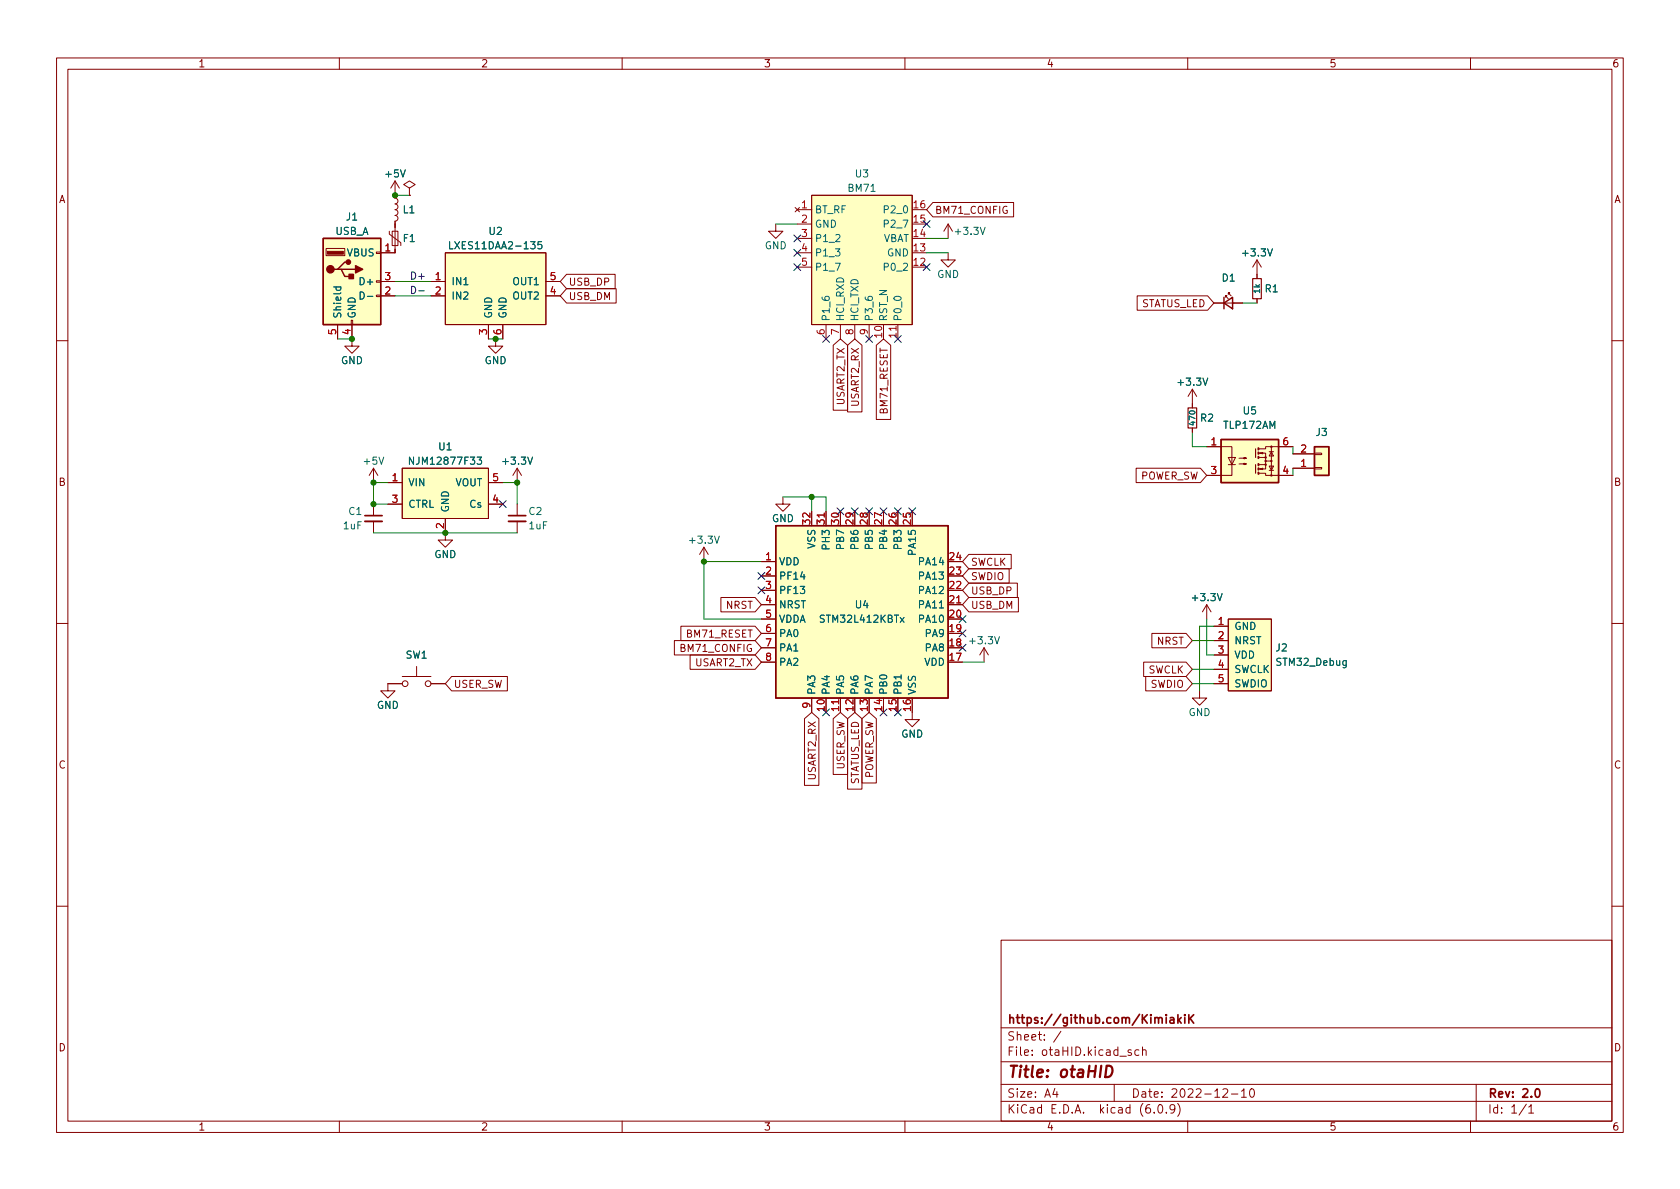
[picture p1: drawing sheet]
<svg xmlns="http://www.w3.org/2000/svg" width="297mm" height="210mm" viewBox="0 0 297 210" stroke-linecap="round" stroke-linejoin="round" font-family="sans-serif">
<g fill="none" stroke="#840000" stroke-width=".18">
<path d="M10 10.2h277v190.1h-277zM12 12.2h273v186.1h-273zM60 10.2v2M110 10.2v2M160 10.2v2M210 10.2v2M260 10.2v2M69.8 32l.1 3 .3 .2 .2 .4-.2 .3-.3 .2 .3 .1 .2 .3-.2 .4-.3 .2 .4 .2v.4l-.1 .3-.3 .1 .3 .1 .2 .4-.2 .4-.3 .1-.1 5.6h-2.5M69.8 32l-.7 1.3M69.8 32l.8 1.3M72.4 33.3l1-.7-1-.6-1 .6 1 .7v1.2M72.4 34.5h.1"/>
<path d="M137.2 39.6v1.3h1.2l-1.2 1.3-1.3-1.3h1.3M140.6 36.7l.8 .8M141 37.1h2.5M141 39.6h2.5M141.4 36.7l-.8 .8M143.5 34.5h17.8v22.9h-17.8zM164.9 35.8h14.3v2.5h-14.3l-1.1-1.2zM167.6 39.6l-.7 1.3M167.6 39.6v2.6M167.6 39.6l.8 1.3M57.7 43.9h3.3v1.3h-3.3zM59.7 57.4v2.5"/>
<path d="M62.1 56.6h.3v.8h-.3zM62.2 57.4v3.8h1.3l-1.3 1.3-1.2-1.3h1.2M66.5 52.2h.8v.2h-.8zM66.5 49.7h.8v.2h-.8zM66.5 44.6h.8v.2h-.8zM67.3 49.8h2.5M67.3 52.3h2.5M68.8 40.9v.5l2.1 1.5v.5M69.3 40.9h1.1v2.5h-1.1zM76.2 49.8h2.5M76.2 52.3h2.5M78.7 44.7h17.8v12.7h-17.8z"/>
<path d="M86.4 57.4v2.5M87.6 59.9v1.3h1.3l-1.3 1.3-1.2-1.3h1.2M88.9 57.4v2.5M96.5 49.8h2.6M96.5 52.3h2.6M100.2 51h8.7v2.6h-8.7l-1.1-1.3zM100.2 48.5h8.6v2.5h-8.6l-1.1-1.2zM141 42.2h2.5M141 44.7h2.5M141 47.2h2.5M146 57.4v2.5M148.6 57.4v2.5"/>
<path d="M151.1 57.4v2.5M153.7 57.4v2.5M158.7 57.4v2.5M167.6 44.7v1.3h1.3l-1.3 1.2-1.2-1.2h1.2M201.1 52.3h12.4l1.1 1.3-1.1 1.3h-12.4zM214.6 53.6h5.1M216.7 52.6v-.3h.2h-.2l.5 .5M217.2 52.1v-.3h.2h-.2l.5 .5M222.2 46v3.3M222.2 52.8v.8M222.2 46l-.7 1.2M222.2 46l.8 1.2"/>
<path d="M10 60.2h2M147.3 61l1.3-1.1 1.3 1.1v11.5h-2.6zM149.9 61l1.2-1.1 1.3 1.1v11.8h-2.5zM154.9 61l1.3-1.1 1.3 1.1v13.2h-2.6zM210.8 68.8l-.7 1.3M210.8 68.8v3.3M210.8 75.7v.7M210.8 68.8l.8 1.3M213.4 79h4.4v5.1h-4.4M224.4 79.9h.8M224.8 79.9l.4 .7h-.8zM224.8 79v5.1"/>
<path d="M228.6 79h-4.8v.4h-1.2M285 60.2h2M66 82.8v2.5M66 89.1v2.1M66 92.2v2M66 82.8l-.7 1.3M66 82.8l.8 1.3M68.6 85.3h2.5M68.6 89.1h2.5M71.1 82.8h15.3v8.9h-15.3zM78.7 91.7v3.8h1.3l-1.3 1.3-1.2-1.3h1.2M86.4 85.3h2.5"/>
<path d="M86.4 89.1h2.5M91.4 82.8v2.5M91.4 89.1v2.1M91.4 92.2v2M91.4 82.8l-.7 1.3M91.4 82.8l.8 1.3M124.5 96.8l-.8 1.2M124.5 96.8v2.5M124.5 96.8l.7 1.2M134.6 99.3h2.6M138.4 87.9v1.2h1.3l-1.3 1.3-1.2-1.3h1.2M146 90.4v2.6"/>
<path d="M171.3 98h7.5v2.6h-7.5l-1.1-1.3zM200.9 82.8h11.3l1.2 1.3-1.2 1.2h-11.3zM217.2 80.9h1.2l-.6 1.3zM217.2 82.2h1.2M219.1 82h1.2l-.3 .2v-.3l.3 .1M219.1 81h1.2l-.3 .1v-.2l.3 .1M222.6 80.1h1.2v.8M222.6 83.7h1.2v.4h4.8M222.6 80.9h1.2v1.3h-1.2M222.8 82.9l.5-.1v.3zM222.8 80.1l.5-.1v.3zM223.8 82.2v.7h-1.2"/>
<path d="M223.8 81.5h1M224.4 82.4h.8l-.4 .8zM224.4 83.2h.8M228.6 82.8h3.8M228.6 80.3h3.8M232.4 80.1h1.3v.3h-1.3zM232.4 82.7h1.3v.2h-1.3zM10 110.2h2M71.1 119.6h5.1M73.7 117.9v1.7M79.9 119.6h9.8v2.6h-9.8l-1.2-1.3zM119.2 113.3h14.3l1.1 1.2-1.1 1.3h-14.3z"/>
<path d="M120.4 110.7h13.1l1.1 1.3-1.1 1.3h-13.1zM122 115.8h11.5l1.1 1.3-1.1 1.3h-11.5zM127.5 105.7h6l1.1 1.2-1.1 1.3h-6zM134.6 101.8h2.6M134.6 106.9h2.6M134.6 104.4h2.6M134.6 109.5h2.6M134.6 112h2.6M134.6 114.5h2.6M134.6 117.1h2.6M167.6 106.9h2.6M171.3 100.6h7.1v2.5h-7.1l-1.1-1.3z"/>
<path d="M171.3 105.7h8.8v2.5h-8.8l-1.1-1.3zM171.3 103.1h8.6v2.6h-8.6l-1.1-1.3zM174 114.5l-.8 1.3M174 114.5v2.6M174 114.5l.8 1.3M202.2 117.1h7.5l1.1 1.3-1.1 1.2h-7.5zM202.6 119.6h7.1l1.1 1.3-1.1 1.3h-7.1zM203.7 112h6l1.1 1.3-1.1 1.2h-6zM213.4 106.9l-.8 1.3M213.4 106.9v2.6M213.4 106.9l.7 1.3M214.6 110.7h2.6"/>
<path d="M214.6 113.3h2.6M214.6 115.8h2.6M214.6 118.4h2.6M217.2 109.5h7.6v12.7h-7.6zM285 110.2h2M71.1 120.9h-2.5v1.3h1.2l-1.2 1.2-1.3-1.2h1.3M76.2 120.9h2.5M142.2 127.1l1.3-1.1 1.3 1.1v11.8h-2.6zM143.5 123.4v2.6M147.3 127.1l1.3-1.1 1.3 1.1v9.8h-2.6zM148.6 123.4v2.6M149.9 127.1l1.2-1.1 1.3 1.1v12.4h-2.5z"/>
<path d="M152.4 127.1l1.3-1.1 1.2 1.1v11.4h-2.5zM161.3 126v1.2h1.3l-1.3 1.3-1.3-1.3h1.3M212.1 122.2v1.2h1.3l-1.3 1.3-1.3-1.3h1.3M214.6 120.9h2.6M10 160.2h2M177 166.3h108v32h-108zM285 160.2h2M60 198.3v2M110 198.3v2M160 198.3v2M177 194.8h108M177 191.8h108"/>
<path d="M177 187.8h108M177 181.8h108M186.5 192.5l-.4 1h1M186.9 193v1M187.6 182.4l-1.3 1.9M197 191.8v3M200 185.7l-.4-.1-.2 .2 .1 .3 .5 .1v.4h-.6M201.4 185.7l-.5-.1-.3 .3v.4l.2 .3h.6M202 185.8l.2-.2 .4 .1v.9M202 185.1v1.5M204.1 196.7v.1M204.9 195.4l.2-.1a.81 .81 0 0 1 .6 .7 .81 .81 0 0 1-.3 .8h-.2a.81 .81 0 0 1-.6-.6 .81 .81 0 0 1 .3-.8z"/>
<path d="M206.2 196.7v.1M207.7 196l-.3 .3h-.3l-.2-.3 .1-.6 .4-.1 .2 .2a.99 .99 0 0 1-.3 1.3h-.3M208.2 195.1a1.72 1.72 0 0 1 0 2.3M210 198.3v2M216.2 192.7l.6-.2 .2 .2 .1 .3-1 1h1M217.7 193.5h1.2M219.5 193l.4-.5v1.5M219.5 194h.9M221.1 192.7l.2-.2a.81 .81 0 0 1 .6 .7 .81 .81 0 0 1-.3 .8h-.2a.81 .81 0 0 1-.3-1.3zM260 198.3v2M261 191.8v6.5M269.9 195.3l-1.3 1.9"/>
<path d="M270.3 195.8l.4-.5v1.5M270.3 196.8h.9"/>
<circle cx="224.8" cy="79" r=".13"/>
<circle cx="223.8" cy="82.2" r=".13"/>
<circle cx="223.8" cy="80.9" r=".13"/>
<circle cx="223.8" cy="81.5" r=".13"/>
<circle cx="224.8" cy="81.5" r=".13"/>
<circle cx="224.8" cy="84.1" r=".13"/>
<circle cx="71.6" cy="120.9" r=".51"/>
<circle cx="75.7" cy="120.9" r=".51"/>
</g>
<g fill="none" stroke="#840000" stroke-width=".3">
<path d="M64.5 91.2h3.1M89.9 91.2h3.1M208.3 179.4v1.5M208.8 179.9l-.5 .6M209.5 179.4v.2M209.5 179.9v1M210.2 179.4v1.5M211.1 179.4l-.9 .9M206.9 180h.6l.1 .9M207.6 180.3l-.5 .1a.29 .29 0 0 0-.3 .2 .29 .29 0 0 0 .3 .3h.5M208.4 180.4l.4 .5M210.4 180.1l.7 .8"/>
<path d="M271.6 192.6l.2-.1a.82 .82 0 0 1 .6 .7 .82 .82 0 0 1-.3 .8h-.2a.81 .81 0 0 1-.6-.6 .81 .81 0 0 1 .3-.8z"/>
</g>
<path d="M195.7 188.5h.4a1.08 1.08 0 0 1 .6 1 1.08 1.08 0 0 1-.8 1h-.5z" fill="none" stroke="#840000" stroke-width=".4"/>
<g fill="#ffffc2" stroke="#ffffc2" stroke-width=".18">
<path d="M217.2 109.5h7.6v12.7h-7.6z"/>
<path d="M78.7 44.7h17.8v12.7h-17.8z"/>
<path d="M143.5 34.5h17.8v22.9h-17.8z"/>
<path d="M137.2 93h30.4v30.4h-30.4z"/>
<path d="M57.1 42.2h10.2v15.2h-10.2z"/>
<path d="M232.4 79h2.5v5.1h-2.5z"/>
<path d="M71.1 82.8h15.3v8.9h-15.3z"/>
<path d="M215.9 77.7h10.2v7.6h-10.2z"/>
</g>
<path d="M59 50.7h1.3M59.5 50.7l-.1 .4 .3 .2 .5-.1v-.5M63.7 51.6a.64 .64 0 0 1 .7 .7 .64 .64 0 0 1-.7 .6zM79.5 42.7v1.3h.6M95.8 42.7h-.6l-.1 .6 .2-.1 .4 .1 .1 .2v.4l-.2 .1-.5-.1M73.1 80.8v1.3l-.7-1.3v1.3M84.4 80.8h.8l-.5 .5 .4 .1v.6l-.2 .1-.5-.1M159.2 109.2l.6 .8M159.8 109.2l-.6 .8" fill="none" stroke="#006464" stroke-width=".18"/>
<path d="M57.1 42.2h10.2v15.2h-10.2zM59.7 47.6h.6l.7 1.3h1.2M60.3 47.6h2.6M61.6 46.3h-.6l-1.3 1.3h-.6M216.4 53.6l1.5-1v2zM216.4 52.6v2M215.9 77.7h10.2v7.6h-10.2zM232.4 79h2.5v5.1h-2.5zM137.2 93h30.4v30.4h-30.4z" fill="none" stroke="#840000" stroke-width=".25"/>
<path d="M64.5 92.2h3.1M89.9 92.2h3.1" fill="none" stroke="#840000" stroke-width=".33"/>
<g fill="#840000" stroke="#840000" stroke-width=".25">
<path d="M62.9 47l1.2 .6-1.2 .7z"/>
<path d="M61.7 48.5h.8v.8h-.8z"/>
<circle cx="58.4" cy="47.6" r=".63"/>
<circle cx="61.6" cy="46.3" r=".38"/>
</g>
<path d="M57.9 44.4h2.8v.6h-2.8z" fill="#840000" stroke="#840000" stroke-width=".18"/>
<path d="M221.5 49.3h1.5v3.5h-1.5zM210.1 72.1h1.5v3.6h-1.5zM222 79.4v1.5M222 82.2v1.5" fill="none" stroke="#840000" stroke-width=".2"/>
<path d="M222.5 79.2v.3M222.5 83.6v.2M222.5 82.8v.3M222.5 80.8v.2M222.5 80v.3M222.5 82v.3" fill="none" stroke="#840000" stroke-width=".36"/>
<path d="M72.8 50.6a.64 .64 0 0 1 .7 .7 .64 .64 0 0 1-.7 .6zM74 51.4h1" fill="none" stroke="#0f0f0f" stroke-width=".18"/>
<g fill="none" stroke="#009600" stroke-width=".18">
<path d="M69.8 34.5h2.6M137.2 39.6h3.8M59.7 59.9h2.5M69.8 49.8h6.4M69.8 52.3h6.4M86.4 59.9h2.5M163.8 44.7h3.8M163.8 42.2h3.8M219.7 53.6h2.5M210.8 76.4v2.6h2.6M228.6 79v1.3M66 94.2h25.4"/>
<path d="M68.6 85.3h-2.6v3.8h2.6M88.9 85.3h2.5v3.8M134.6 99.3h-10.1v10.2h10.1M138.4 87.9h7.6v2.5M143.5 87.9v2.5M228.6 82.8v1.3M170.2 117.1h3.8M210.8 118.4h3.8M210.8 113.3h3.8M213.4 109.5v6.3h1.2M214.6 110.7h-2.5v11.5M210.8 120.9h3.8"/>
</g>
<g fill="none" stroke="#000084" stroke-width=".18">
<path d="M163.2 39l1.2 1.2M164.4 39l-1.2 1.2M140.4 41.5l1.2 1.3M140.4 46.6l1.2 1.2M140.4 44.1l1.2 1.2M141.6 41.5l-1.2 1.3M141.6 44.1l-1.2 1.2M141.6 46.6l-1.2 1.2M145.4 59.3l1.3 1.2M146.7 59.3l-1.3 1.2M153.1 59.3l1.2 1.2M154.3 59.3l-1.2 1.2"/>
<path d="M158.1 59.3l1.3 1.2M159.4 59.3l-1.3 1.2M163.2 46.6l1.2 1.2M164.4 46.6l-1.2 1.2M88.3 88.5l1.2 1.3M89.5 88.5l-1.2 1.3M148 89.8l1.2 1.2M149.2 89.8l-1.2 1.2M150.5 89.8l1.2 1.2M151.7 89.8l-1.2 1.2M153.1 89.8l1.2 1.2M154.3 89.8l-1.2 1.2"/>
<path d="M155.6 89.8l1.2 1.2M156.8 89.8l-1.2 1.2M158.1 89.8l1.3 1.2M159.4 89.8l-1.3 1.2M160.7 89.8l1.2 1.2M161.9 89.8l-1.2 1.2M134 101.2l1.2 1.3M134 103.8l1.2 1.2M135.2 103.8l-1.2 1.2M135.2 101.2l-1.2 1.3M169.6 108.9l1.2 1.2M169.6 111.4l1.2 1.2"/>
<path d="M169.6 113.9l1.2 1.3M170.8 111.4l-1.2 1.2M170.8 113.9l-1.2 1.3M170.8 108.9l-1.2 1.2M145.4 125.4l1.3 1.2M146.7 125.4l-1.3 1.2M155.6 125.4l1.2 1.2M156.8 125.4l-1.2 1.2M158.1 125.4l1.3 1.2M159.4 125.4l-1.3 1.2"/>
</g>
<g fill="#009600" stroke="#009600" stroke-width=".18">
<circle cx="143.5" cy="87.9" r=".46"/>
<circle cx="91.4" cy="85.3" r=".46"/>
<circle cx="124.5" cy="99.3" r=".46"/>
<circle cx="66" cy="89.1" r=".46"/>
<circle cx="78.7" cy="94.2" r=".46"/>
<circle cx="87.6" cy="59.9" r=".46"/>
<circle cx="62.2" cy="59.9" r=".46"/>
<circle cx="69.8" cy="34.5" r=".46"/>
<circle cx="66" cy="85.3" r=".46"/>
</g>
<text font-size="2.8" fill="#840000" x="178" y="190.6">Title: otaHID</text>
<g font-size="2.1" fill="#840000">
<text x="178" y="184">Sheet: /</text>
<text x="178" y="181">https://github.com/KimiakiK</text>
<text x="178" y="186.7">File: otaHID.kicad_sch</text>
<text x="178" y="196.9">KiCad E.D.A. kicad (6.0.9)</text>
<text x="178" y="194.1">Size: A4</text>
<text x="200" y="194.1">Date: 2022-12-10</text>
<text x="263" y="194.1">Rev: 2.0</text>
<text x="263" y="196.9">Id: 1/1</text>
</g>
<g font-size="1.8" fill="#840000">
<text x="35" y="11.9">1</text>
<text x="85" y="11.9">2</text>
<text x="135" y="11.9">3</text>
<text x="185" y="11.9">4</text>
<text x="235" y="11.9">5</text>
<text x="285" y="11.9">6</text>
<text x="10.3" y="35.9">A</text>
<text x="285.3" y="35.9">A</text>
<text x="165.3" y="37.8">BM71_CONFIG</text>
<text x="100.5" y="53">USB_DM</text>
<text x="100.5" y="50.5">USB_DP</text>
<text x="201.6" y="54.3">STATUS_LED</text>
<text x="149.3" y="71.7" transform="rotate(-90 149.3 71.7)">USART2_TX</text>
<text x="151.9" y="71.9" transform="rotate(-90 151.9 71.9)">USART2_RX</text>
<text x="156.9" y="73" transform="rotate(-90 156.9 73)">BM71_RESET</text>
<text x="10.3" y="85.9">B</text>
<text x="201.4" y="84.8">POWER_SW</text>
<text x="285.3" y="85.9">B</text>
<text x="171.6" y="100">SWCLK</text>
<text x="128.4" y="107.7">NRST</text>
<text x="171.6" y="102.6">SWDIO</text>
<text x="171.6" y="107.7">USB_DM</text>
<text x="171.6" y="105.1">USB_DP</text>
<text x="121.6" y="112.7">BM71_RESET</text>
<text x="120.6" y="115.3">BM71_CONFIG</text>
<text x="122.9" y="117.8">USART2_TX</text>
<text x="202.9" y="119.1">SWCLK</text>
<text x="204.6" y="114">NRST</text>
<text x="80.2" y="121.6">USER_SW</text>
<text x="203.4" y="121.6">SWDIO</text>
<text x="10.3" y="135.9">C</text>
<text x="144.2" y="137.9" transform="rotate(-90 144.2 137.9)">USART2_RX</text>
<text x="149.3" y="136.2" transform="rotate(-90 149.3 136.2)">USER_SW</text>
<text x="154.4" y="137.9" transform="rotate(-90 154.4 137.9)">POWER_SW</text>
<text x="285.3" y="135.9">C</text>
<text x="151.9" y="139" transform="rotate(-90 151.9 139)">STATUS_LED</text>
<text x="10.3" y="185.9">D</text>
<text x="285.3" y="185.9">D</text>
<text x="35" y="199.9">1</text>
<text x="85" y="199.9">2</text>
<text x="135" y="199.9">3</text>
<text x="185" y="199.9">4</text>
<text x="235" y="199.9">5</text>
<text x="285" y="199.9">6</text>
</g>
<g font-size="1.8" fill="#006464">
<text x="68.3" y="31.4">+5V</text>
<text x="150" y="33.9">BM71</text>
<text x="151.3" y="31.4">U3</text>
<text x="59.2" y="41.5">USB_A</text>
<text x="61.2" y="39">J1</text>
<text x="71.3" y="37.7">L1</text>
<text x="86.5" y="41.5">U2</text>
<text x="144" y="37.7">BT_RF</text>
<text x="144" y="40.3">GND</text>
<text x="156.7" y="40.3">P2_7</text>
<text x="156.7" y="37.7">P2_0</text>
<text x="169.1" y="41.5">+3.3V</text>
<text x="61.4" y="45.3">VBUS</text>
<text x="71.3" y="42.8">F1</text>
<text x="80.2" y="44.1">LXES11DAA2-135</text>
<text x="135.2" y="44.1">GND</text>
<text x="144" y="42.8">P1_2</text>
<text x="144" y="45.3">P1_3</text>
<text x="144" y="47.9">P1_7</text>
<text x="156" y="42.8">VBAT</text>
<text x="156.7" y="47.9">P0_2</text>
<text x="156.9" y="45.3">GND</text>
<text x="219.9" y="45.3">+3.3V</text>
<text x="64" y="50.4">D+</text>
<text x="64.4" y="53">D-</text>
<text x="79.8" y="50.4">IN1</text>
<text x="79.8" y="53">IN2</text>
<text x="90.8" y="53">OUT2</text>
<text x="90.8" y="50.4">OUT1</text>
<text x="165.7" y="49.1">GND</text>
<text x="216.1" y="49.8">D1</text>
<text x="223.7" y="51.7">R1</text>
<text x="60.3" y="56.4" transform="rotate(-90 60.3 56.4)">Shield</text>
<text x="62.9" y="56.4" transform="rotate(-90 62.9 56.4)">GND</text>
<text x="87" y="56.4" transform="rotate(-90 87 56.4)">GND</text>
<text x="89.5" y="56.4" transform="rotate(-90 89.5 56.4)">GND</text>
<text x="146.7" y="56.9" transform="rotate(-90 146.7 56.9)">P1_6</text>
<text x="149.2" y="56.9" transform="rotate(-90 149.2 56.9)">HCI_RXD</text>
<text x="151.8" y="56.9" transform="rotate(-90 151.8 56.9)">HCI_TXD</text>
<text x="154.3" y="56.9" transform="rotate(-90 154.3 56.9)">P3_6</text>
<text x="156.8" y="56.9" transform="rotate(-90 156.8 56.9)">RST_N</text>
<text x="159.4" y="56.9" transform="rotate(-90 159.4 56.9)">P0_0</text>
<text x="60.3" y="64.4">GND</text>
<text x="85.7" y="64.4">GND</text>
<text x="208.5" y="68.2">+3.3V</text>
<text x="212.3" y="74.5">R2</text>
<text x="216.5" y="75.8">TLP172AM</text>
<text x="219.8" y="73.3">U5</text>
<text x="232.7" y="77.1">J3</text>
<text x="64.4" y="82.2">+5V</text>
<text x="72.9" y="82.2">NJM12877F33</text>
<text x="77.6" y="79.6">U1</text>
<text x="89.1" y="82.2">+3.3V</text>
<text x="72.1" y="86">VIN</text>
<text x="72.1" y="89.8">CTRL</text>
<text x="80.4" y="86">VOUT</text>
<text x="83.1" y="89.8">Cs</text>
<text x="60.8" y="93.6">1uF</text>
<text x="61.7" y="91.1">C1</text>
<text x="79.4" y="90.7" transform="rotate(-90 79.4 90.7)">GND</text>
<text x="93.5" y="91.1">C2</text>
<text x="93.6" y="93.6">1uF</text>
<text x="136.5" y="92.3">GND</text>
<text x="76.8" y="98.7">GND</text>
<text x="122.1" y="96.1">+3.3V</text>
<text x="137.7" y="99.9">VDD</text>
<text x="144.1" y="97" transform="rotate(-90 144.1 97)">VSS</text>
<text x="146.7" y="96.9" transform="rotate(-90 146.7 96.9)">PH3</text>
<text x="149.2" y="96.9" transform="rotate(-90 149.2 96.9)">PB7</text>
<text x="151.8" y="96.9" transform="rotate(-90 151.8 96.9)">PB6</text>
<text x="154.3" y="96.9" transform="rotate(-90 154.3 96.9)">PB5</text>
<text x="156.8" y="96.9" transform="rotate(-90 156.8 96.9)">PB4</text>
<text x="159.4" y="96.9" transform="rotate(-90 159.4 96.9)">PB3</text>
<text x="161.9" y="97.9" transform="rotate(-90 161.9 97.9)">PA15</text>
<text x="162.7" y="99.9">PA14</text>
<text x="137.7" y="102.5">PF14</text>
<text x="137.7" y="105">PF13</text>
<text x="137.7" y="107.6">NRST</text>
<text x="151.3" y="107.6">U4</text>
<text x="162.7" y="107.6">PA11</text>
<text x="162.7" y="105">PA12</text>
<text x="162.7" y="102.5">PA13</text>
<text x="211" y="106.3">+3.3V</text>
<text x="137.7" y="110.1">VDDA</text>
<text x="137.7" y="112.6">PA0</text>
<text x="145.2" y="110.1">STM32L412KBTx</text>
<text x="162.7" y="110.1">PA10</text>
<text x="163.7" y="112.6">PA9</text>
<text x="171.7" y="113.9">+3.3V</text>
<text x="218.2" y="111.4">GND</text>
<text x="218.2" y="113.9">NRST</text>
<text x="71.7" y="116.5">SW1</text>
<text x="137.7" y="115.2">PA1</text>
<text x="137.7" y="117.7">PA2</text>
<text x="163.4" y="117.7">VDD</text>
<text x="163.7" y="115.2">PA8</text>
<text x="218.2" y="116.5">VDD</text>
<text x="218.2" y="119">SWCLK</text>
<text x="225.6" y="115.2">J2</text>
<text x="225.8" y="117.7">STM32_Debug</text>
<text x="66.6" y="125.3">GND</text>
<text x="144.1" y="122.9" transform="rotate(-90 144.1 122.9)">PA3</text>
<text x="146.7" y="122.9" transform="rotate(-90 146.7 122.9)">PA4</text>
<text x="149.2" y="122.9" transform="rotate(-90 149.2 122.9)">PA5</text>
<text x="151.8" y="122.9" transform="rotate(-90 151.8 122.9)">PA6</text>
<text x="154.3" y="122.9" transform="rotate(-90 154.3 122.9)">PA7</text>
<text x="156.8" y="122.9" transform="rotate(-90 156.8 122.9)">PB0</text>
<text x="159.4" y="122.9" transform="rotate(-90 159.4 122.9)">PB1</text>
<text x="161.9" y="122.9" transform="rotate(-90 161.9 122.9)">VSS</text>
<text x="218.2" y="121.5">SWDIO</text>
<text x="159.3" y="130.4">GND</text>
<text x="210.1" y="126.6">GND</text>
</g>
<g font-size="1.8" fill="#a90000">
<text x="141.7" y="36.8">1</text>
<text x="141.7" y="39.4">2</text>
<text x="141.7" y="41.9">3</text>
<text x="161.6" y="41.9">14</text>
<text x="161.6" y="39.4">15</text>
<text x="161.6" y="36.8">16</text>
<text x="68.1" y="44.4">1</text>
<text x="141.7" y="44.4">4</text>
<text x="141.7" y="47">5</text>
<text x="161.6" y="47">12</text>
<text x="161.6" y="44.4">13</text>
<text x="68.1" y="52.1">2</text>
<text x="68.1" y="49.5">3</text>
<text x="77" y="49.5">1</text>
<text x="77" y="52.1">2</text>
<text x="97.3" y="52.1">4</text>
<text x="97.3" y="49.5">5</text>
<text x="59.4" y="59.2" transform="rotate(-90 59.4 59.2)">5</text>
<text x="62" y="59.2" transform="rotate(-90 62 59.2)">4</text>
<text x="86.1" y="59.2" transform="rotate(-90 86.1 59.2)">3</text>
<text x="88.6" y="59.2" transform="rotate(-90 88.6 59.2)">6</text>
<text x="145.8" y="59.2" transform="rotate(-90 145.8 59.2)">6</text>
<text x="148.3" y="59.2" transform="rotate(-90 148.3 59.2)">7</text>
<text x="150.9" y="59.2" transform="rotate(-90 150.9 59.2)">8</text>
<text x="153.4" y="59.2" transform="rotate(-90 153.4 59.2)">9</text>
<text x="156" y="59.7" transform="rotate(-90 156 59.7)">10</text>
<text x="158.5" y="59.7" transform="rotate(-90 158.5 59.7)">11</text>
<text x="214.1" y="78.7">1</text>
<text x="214.1" y="83.8">3</text>
<text x="226.8" y="83.8">4</text>
<text x="226.8" y="78.7">6</text>
<text x="230" y="82.5">1</text>
<text x="230" y="80">2</text>
<text x="69.4" y="85.1">1</text>
<text x="69.4" y="88.9">3</text>
<text x="87.1" y="88.9">4</text>
<text x="87.1" y="85.1">5</text>
<text x="78.5" y="93.5" transform="rotate(-90 78.5 93.5)">2</text>
<text x="143.3" y="92.7" transform="rotate(-90 143.3 92.7)">32</text>
<text x="145.8" y="92.7" transform="rotate(-90 145.8 92.7)">31</text>
<text x="148.3" y="92.7" transform="rotate(-90 148.3 92.7)">30</text>
<text x="150.9" y="92.7" transform="rotate(-90 150.9 92.7)">29</text>
<text x="153.4" y="92.7" transform="rotate(-90 153.4 92.7)">28</text>
<text x="156" y="92.7" transform="rotate(-90 156 92.7)">27</text>
<text x="158.5" y="92.7" transform="rotate(-90 158.5 92.7)">26</text>
<text x="161" y="92.7" transform="rotate(-90 161 92.7)">25</text>
<text x="135.4" y="99.1">1</text>
<text x="135.4" y="101.6">2</text>
<text x="167.9" y="101.6">23</text>
<text x="167.9" y="99.1">24</text>
<text x="135.4" y="104.1">3</text>
<text x="135.4" y="106.7">4</text>
<text x="167.9" y="106.7">21</text>
<text x="167.9" y="104.1">22</text>
<text x="135.4" y="109.2">5</text>
<text x="135.4" y="111.8">6</text>
<text x="167.9" y="111.8">19</text>
<text x="167.9" y="109.2">20</text>
<text x="215.4" y="110.5">1</text>
<text x="215.4" y="113">2</text>
<text x="135.4" y="114.3">7</text>
<text x="135.4" y="116.8">8</text>
<text x="167.9" y="116.8">17</text>
<text x="167.9" y="114.3">18</text>
<text x="215.4" y="115.6">3</text>
<text x="215.4" y="118.1">4</text>
<text x="143.3" y="125.2" transform="rotate(-90 143.3 125.2)">9</text>
<text x="145.8" y="125.7" transform="rotate(-90 145.8 125.7)">10</text>
<text x="148.3" y="125.7" transform="rotate(-90 148.3 125.7)">11</text>
<text x="150.9" y="125.7" transform="rotate(-90 150.9 125.7)">12</text>
<text x="153.4" y="125.7" transform="rotate(-90 153.4 125.7)">13</text>
<text x="156" y="125.7" transform="rotate(-90 156 125.7)">14</text>
<text x="158.5" y="125.7" transform="rotate(-90 158.5 125.7)">15</text>
<text x="161" y="125.7" transform="rotate(-90 161 125.7)">16</text>
<text x="215.4" y="120.6">5</text>
</g>
<text font-size="1.8" fill="#0f0f0f" x="72.4" y="49.4">D+</text>
<g font-size="1.4" fill="#006464">
<text x="222.8" y="51.8" transform="rotate(-90 222.8 51.8)">1k</text>
<text x="211.3" y="75.1" transform="rotate(-90 211.3 75.1)">470</text>
</g>
</svg>
